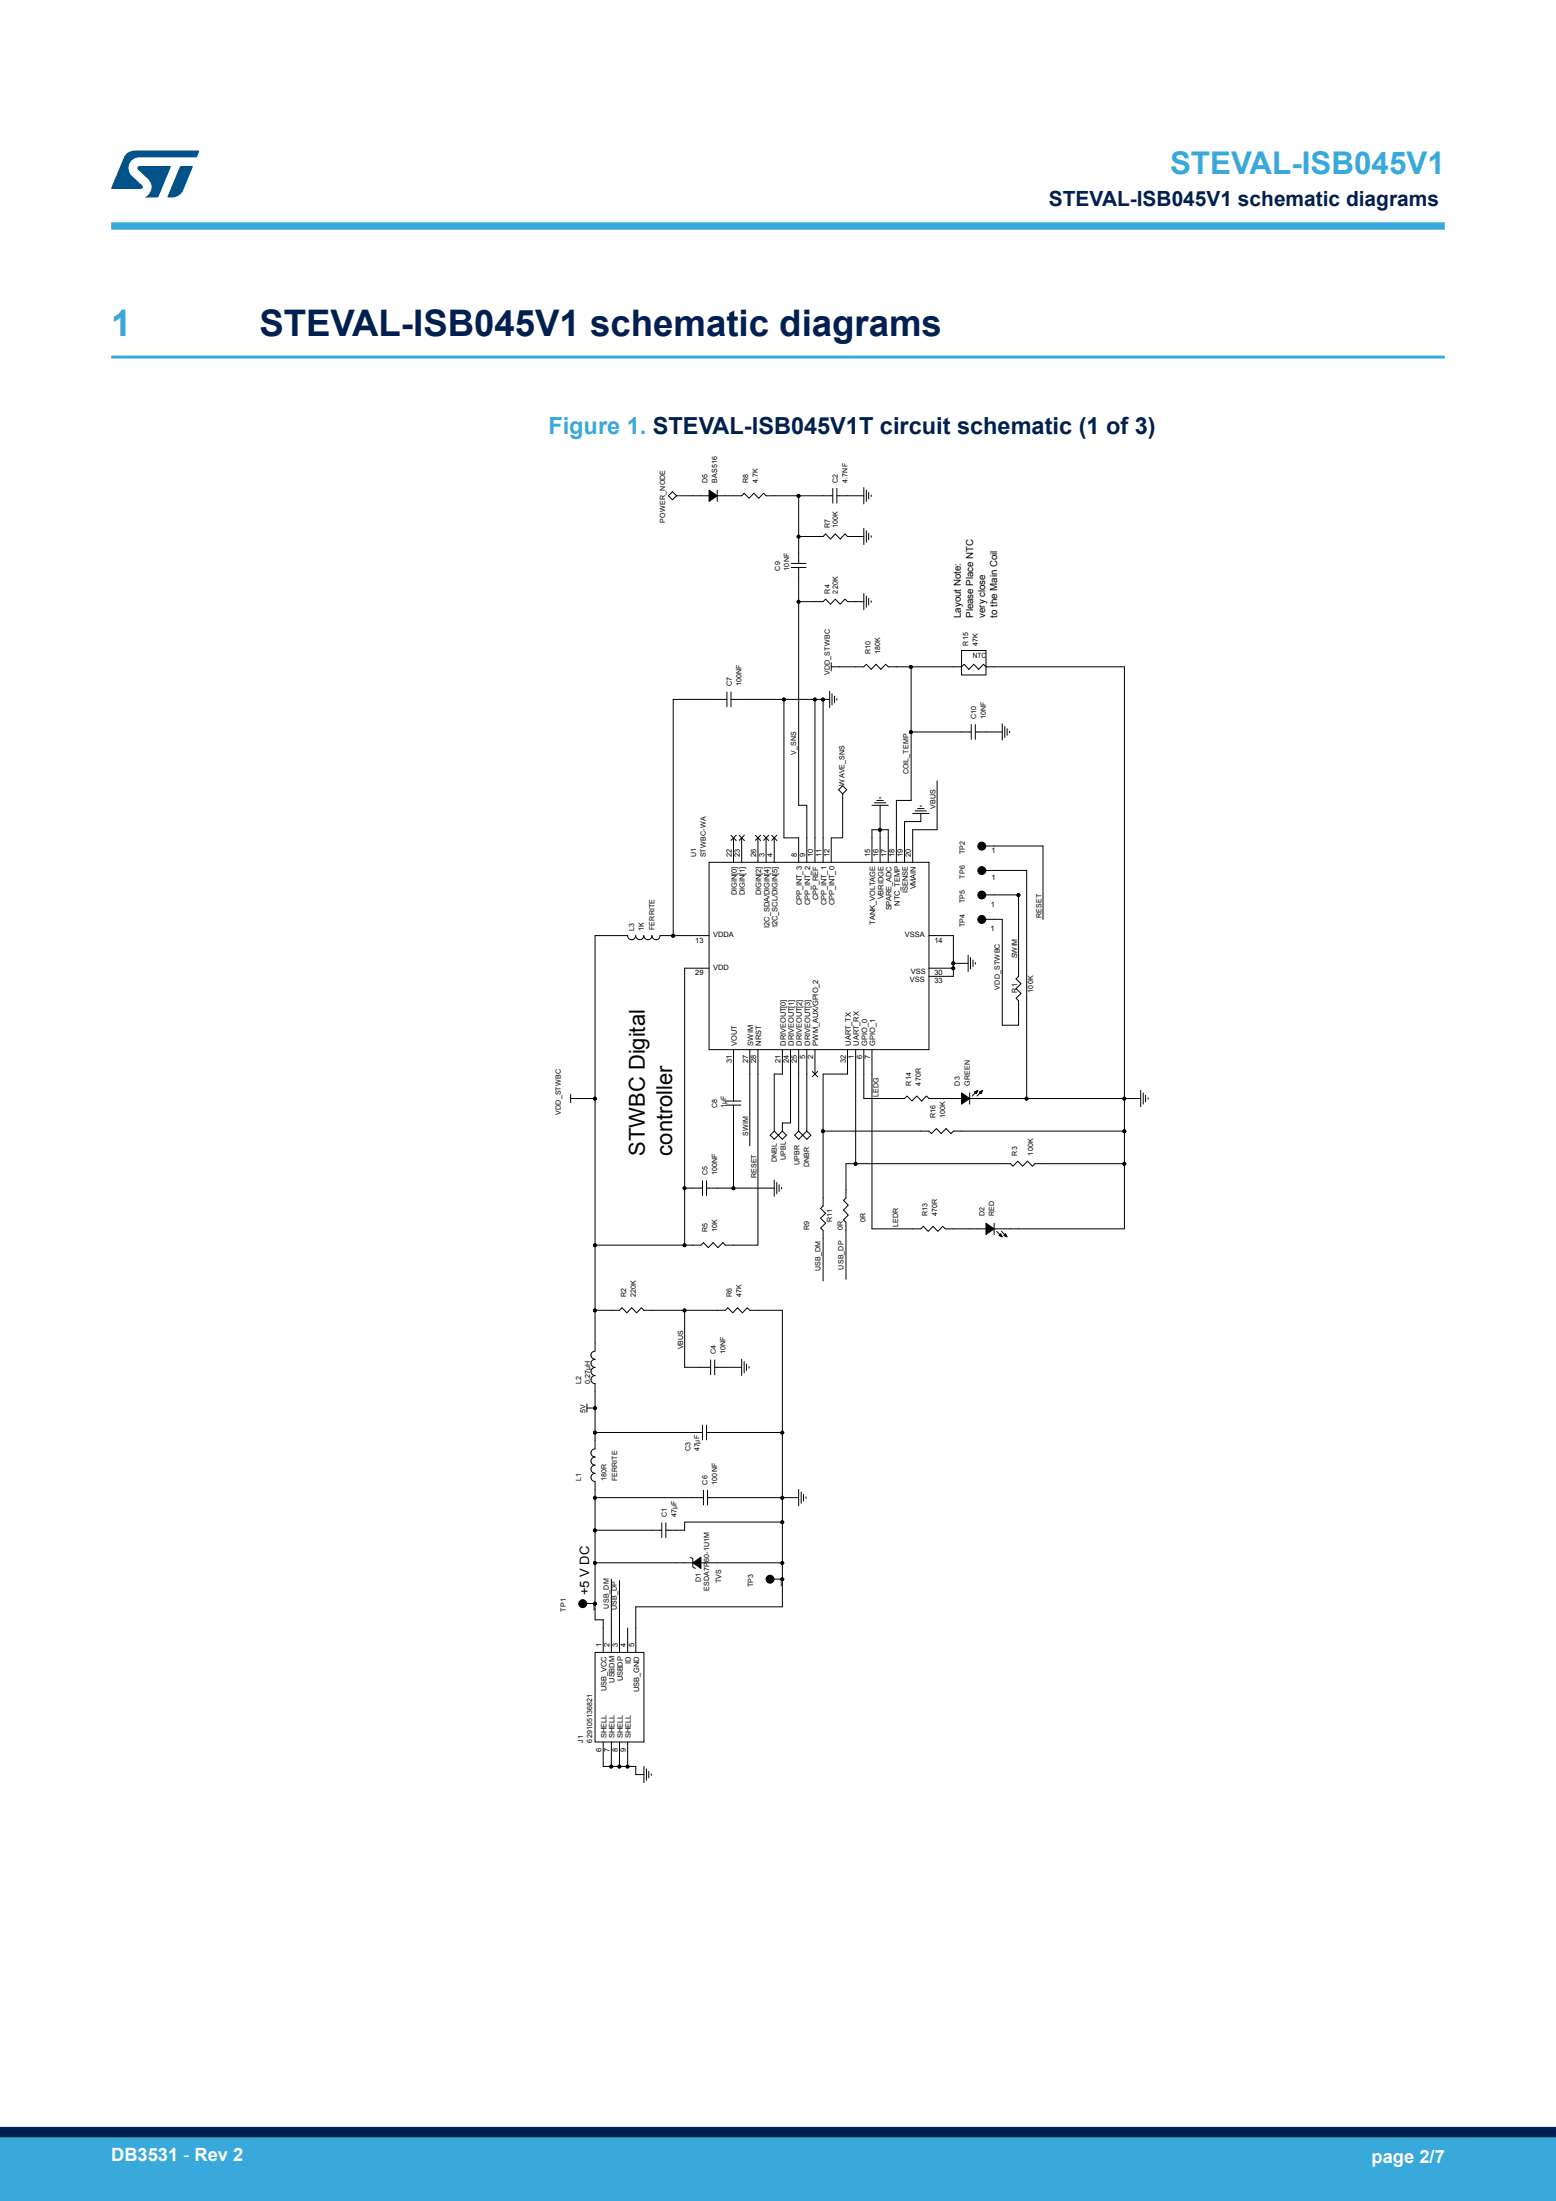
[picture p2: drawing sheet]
<svg xmlns="http://www.w3.org/2000/svg" width="210mm" height="297mm" viewBox="0 0 210 297" stroke-linecap="round" stroke-linejoin="round" font-family="sans-serif">
<path d="M15 48.2h180" fill="none" stroke="#39a9dc" stroke-width=".4"/>
<g fill="none" stroke="#000" stroke-width=".13">
<path d="M90.2 66.9l.6-.6 .5 .6-.5 .5zM91.3 66.9h4.4M95.7 66.1l1.1 .8-1.1 .8zM96.8 66.9h3.3l.3-.3 .7 .6 .6-.6 .7 .6 .7-.6 .3 .3h9M96.8 66.1v1.6M106.8 76h2M106.8 76.6h2M107.6 72.3h.3v.3h-.3zM107.6 66.8h.3v.3h-.3zM107.8 76.6v32.1h1.1v7.7M107.8 66.9v9.1M107.8 72.4h3.3l.3-.3 .7 .6 .6-.6 .7 .6 .6-.6 .4 .3h2.2"/>
<path d="M112.4 65.9v2M112.9 66.9h3.7M112.9 65.9v2M116.6 65.8v2.2M116.6 71.3v2.2M116.9 66.1v1.6M116.9 71.6v1.6M117.2 66.5v.8M117.2 71.9v.9M117.6 66.8v.2M117.6 72.3v.2M98.1 93.4v2"/>
<path d="M98.1 94.4h-7.2v31.9M98.7 93.4v2M105.6 94.3h.3v.2h-.3zM105.8 94.4v18.7h2v3.3M107.6 81.1h.3v.2h-.3zM107.8 81.2h3.3l.3-.4 .7 .7 .6-.7 .7 .7 .6-.7 .4 .4h2.2M109.8 94.3h.3v.2h-.3zM110 94.4v22M110.9 94.3h.3v.2h-.3zM111.1 94.4v22M112 93.3v2.2M112 94.4h-13.3"/>
<path d="M112.2 90h4.4l.3-.4 .7 .7 .6-.7 .7 .7 .6-.7 .4 .4h9.9l.3-.4 .7 .7 .6-.7 .7 .7 .6-.7 .4 .4h18.7v67M112.2 89.4v1.1M112.3 93.6v1.5M112.6 93.9v.9M112.9 94.3v.2M116.6 80.1v2.2M116.9 80.4v1.5M117.2 80.7v.9M117.6 81.1v.2M122.8 89.9h.3v.2h-.3zM122.8 98.7h.3v.2h-.3zM123 98.8h8.1"/>
<path d="M123 90v18h-2v8.4M129.8 87.8h3.3v3.3h-3.3zM131.1 97.8v2M131.6 97.8v2M131.6 98.8h3.7M135.3 97.7v2.2M135.6 98v1.5M135.9 98.3v.9M136.3 98.7v.2M95.7 116.4h29.7v25.2h-29.7zM98.7 112.7l.7 .7M99 113.1v3.3"/>
<path d="M99.4 112.7l-.7 .7M99.8 112.7l.7 .7M100.1 113.1v3.3M100.5 112.7l-.7 .7M102 112.7l.7 .7M102.3 113.1v3.3M102.7 112.7l-.7 .7M103.1 112.7l.7 .7M103.4 113.1v3.3M103.8 112.7l-.7 .7M104.2 112.7l.7 .7M104.5 113.1v3.3"/>
<path d="M104.9 112.7l-.7 .7M113.2 106.6l.5-.6 .6 .6-.6 .5zM113.7 107.1v6h-1.5v3.3M117.7 108.7h2.2M117.7 116.4v-4.4h2.2v4.4M118 108.3h1.5M118.3 108h.9M118.6 111.8h.3v.3h-.3zM118.7 107.7h.2M118.8 108.7v7.7M123.2 109.8h2.2M123.5 109.4h1.5"/>
<path d="M123.8 109.1h.9M124.2 108.8h.2M124.3 109.8v1.1h-2.2v5.5M126.5 105.4v6.6h-3.3v4.4M133.1 114.2h7.7v9.9M133.1 117.5h5.5v30.7M85.8 126.3a.54 .54 0 0 1-.6 .5 .54 .54 0 0 1-.5-.5h-4.4v41.7M85.8 126.3a.54 .54 0 0 0 .5 .5 .54 .54 0 0 0 .6-.5M86.9 126.3a.55 .55 0 0 0 .6 .5 .55 .55 0 0 0 .5-.5 .54 .54 0 0 0 .5 .5 .54 .54 0 0 0 .6-.5M89.1 126.3h6.6M90.7 126.1h.3v.3h-.3zM95.7 130.6h-3.3v37.4"/>
<path d="M125.4 126.3h3.3v5.4h-3.3M125.4 130.6h3.3M128.5 129.8h.3v.3h-.3zM128.5 130.5h.3v.3h-.3zM128.7 130h2M130.7 128.9v2.2M131 129.2v1.6M131.3 129.5v.9M131.6 129.9v.2M133.1 120.8h4.4M137.3 120.6h.3v.3h-.3zM137.5 120.7v11l-.4 .4 .7 .6-.7 .7 .7 .6-.7 .7 .4 .3v3.3h-2.2v-14.2h-2.2"/>
<path d="M77 148.2h3.3M77 147.7v1.1M80.2 148.1h.2v.3h-.2zM94.8 159.3v2M95.4 159.3v2M98 148.6h2M98 149.1h2M99 141.6v7M99 149.1v11.2M101.2 141.6v13M102.3 141.6v26.4h-4.4l-.3-.3-.7 .7-.7-.7-.6 .7-.7-.7-.3 .3h-14.3M104.5 152.6l1.1 1.1 .5-.5-.5-.6"/>
<path d="M104.5 159.2v2.2M104.5 152.6l-.6 .6 .6 .5 1.1-1.1M104.8 159.6v1.5M105.1 159.9v.9M105.6 141.6v3.3h-1.1v7.7M106.7 141.6v9.9h-1.1v1.1M107.2 153.2l.6-.6 .5 .6-.5 .5zM107.8 141.6v11M108.3 153.2l.6-.6 .5 .6-.5 .5zM108.9 141.6v11M109.6 144.6l.8 .7M110 141.6v3.3"/>
<path d="M110.4 144.6l-.8 .7M110.9 152.5h.3v.3h-.3zM111.1 152.6h14.3l.3 .4 .7-.7 .6 .7 .7-.7 .6 .7 .4-.4h23.1M114.4 141.6v3.3h-3.3v17.8l-.4 .4 .7 .6-.7 .7 .7 .7-.7 .6 .4 .3v6.9M115.3 156.9h.3v.3h-.3zM115.5 141.6v15.4M116.6 141.6v6.6h5.5l.3-.3 .7 .7 .6-.7 .7 .7 .6-.7 .4 .3h4.4M117.7 141.6v24.2h6.6l.3-.3 .7 .7 .6-.7 .7 .7 .6-.7 .4 .3h5.5M129.8 147.5l1.1 .7-1.1 .8zM130.9 148.2h23.1M130.9 147.5v1.5M131.5 147.3l.5-.2-.2 .5z"/>
<path d="M131.9 147.2l-.7 .7M132.2 147.3l.4-.2-.2 .5zM132.5 147.2l-.6 .7M138.4 148.1h.3v.3h-.3zM151.6 156.9h.3v.3h-.3zM151.6 148.1h.3v.3h-.3zM151.6 152.5h.3v.3h-.3zM151.8 157h-12.1l-.4 .4-.6-.7-.7 .7-.6-.7-.7 .7-.3-.4h-22.2v4.6l-.4 .4 .7 .6-.7 .7 .7 .7-.7 .6 .4 .3v7.7M151.8 157v8.8h-17.6M154 147.1v2.2M154.3 147.5v1.5M154.6 147.8v.9"/>
<path d="M154.9 148.1v.2M80.2 167.9h.2v.3h-.2zM80.2 176.7h.2v.3h-.2zM80.3 168v8.8h3.3l.3-.3 .7 .7 .7-.7 .6 .7 .7-.7 .3 .3h11l.3-.3 .7 .7 .6-.7 .7 .7 .7-.7 .3 .3h4.4v40h-19.8v6.2M80.3 176.8v5.5M92.2 160.2h.3v.3h-.3zM92.2 176.7h.3v.3h-.3zM92.2 167.9h.3v.3h-.3zM92.4 176.8v7.7h3.5M92.4 160.3h2.4M95.4 160.3h9.1M98.8 160.2h.3v.3h-.3z"/>
<path d="M105.5 160.2v.2M133.1 165.1l1.1 .7-1.1 .8zM134.2 165.1v1.5M134.5 166.2l.7 .6M135.1 166.5l.2 .4-.5-.2zM135.2 166.2l.6 .6M135.7 166.5l.2 .4-.4-.2zM79.2 190h1.1M79.2 189.5v1M80.2 189.9h.2v.3h-.2zM80.2 193.2h.2v.3h-.2zM80.3 198.8a.54 .54 0 0 0-.5 .6 .54 .54 0 0 0 .5 .5v18.7h1.1v4.4"/>
<path d="M80.3 197.7a.54 .54 0 0 0-.5 .6 .54 .54 0 0 0 .5 .5M80.3 195.5a.55 .55 0 0 0-.5 .6 .55 .55 0 0 0 .5 .5 .54 .54 0 0 0-.5 .6 .54 .54 0 0 0 .5 .5M80.3 185.6a.54 .54 0 0 0-.5 .6 .54 .54 0 0 0 .5 .5v8.8M80.3 184.5a.54 .54 0 0 0-.5 .6 .54 .54 0 0 0 .5 .5M80.3 183.4a.54 .54 0 0 0-.5 .6 .54 .54 0 0 0 .5 .5M80.3 182.3a.54 .54 0 0 0-.5 .6 .54 .54 0 0 0 .5 .5M80.3 193.3h14.5M94.8 192.3v2M95.4 192.3v2M95.9 183.5v2M96.5 183.5v2M100.1 183.4v2.2"/>
<path d="M100.1 184.5h-3.6M100.4 183.7v1.6M100.7 184.1v.8M101.1 184.4v.2M105.4 193.2h.3v.3h-.3zM105.6 193.3h-10.2M79.2 216.4h1.1M80.2 216.3h.2v.2h-.2zM80.2 202h.2v.2h-.2zM80.2 210.8h.2v.2h-.2zM80.2 206.4h.2v.2h-.2zM80.3 210.9h13.2"/>
<path d="M80.3 206.5h9M80.3 202.1h14.6M82.5 213.1v9.9M83.6 213.3v9.7M84.7 219.7v3.3M89.3 205.5v2M89.9 205.5v2M93.2 210.1l.3 .2v1.1l.3 .2M93.5 210.9l1.1-.8v1.5zM94.9 201.1v2M95.5 202.1h12.3M95.5 201.1v2"/>
<path d="M104.5 213.1h1.1M105.4 210.8h.3v.2h-.3zM105.4 213h.3v.2h-.3zM105.4 202h.3v.2h-.3zM105.4 205.3h.3v.2h-.3zM105.6 205.4h-13.2v1.1h-2.5M105.6 210.9h-11M107.8 201v2.2M108.1 201.3v1.5M108.4 201.6v.9M108.8 202v.2M80.3 223h6.6v12.1h-6.6z"/>
<path d="M81.4 235.1v3.3h4.4v1.1h1.1M82.4 238.2h.2v.3h-.2zM82.5 235.1v3.3M83.5 238.2h.2v.3h-.2zM83.6 235.1v3.3M84.6 238.2h.2v.3h-.2zM84.7 235.1v3.3M86.9 238.4v2.2M87.2 238.7v1.5M87.6 239v.9M87.9 239.4v.2"/>
<circle cx="132.5" cy="114.2" r=".54"/>
<circle cx="132.5" cy="117.5" r=".54"/>
<circle cx="132.5" cy="120.8" r=".54"/>
<circle cx="132.5" cy="124.1" r=".54"/>
<circle cx="78.6" cy="216.4" r=".54"/>
<circle cx="103.9" cy="213.1" r=".54"/>
</g>
<g fill="#000">
<path d="M95.7 66.1l1.1 .8-1.1 .8zM129.8 147.5l1.1 .7-1.1 .8zM131.5 147.3l.5-.2-.2 .5zM132.2 147.3l.4-.2-.2 .5zM133.1 165.1l1.1 .7-1.1 .8zM135.1 166.5l.2 .4-.5-.2zM135.7 166.5l.2 .4-.4-.2zM93.5 210.9l1.1-.8v1.5z"/>
<path d="M107.6 72.3h.3v.3h-.3z" fill-rule="evenodd"/>
<path d="M107.6 66.8h.3v.3h-.3z" fill-rule="evenodd"/>
<path d="M107.6 72.3h.3v.3h-.3z" fill-rule="evenodd"/>
<path d="M107.6 66.8h.3v.3h-.3z" fill-rule="evenodd"/>
<path d="M105.6 94.3h.3v.2h-.3z" fill-rule="evenodd"/>
<path d="M105.6 94.3h.3v.2h-.3z" fill-rule="evenodd"/>
<path d="M107.6 81.1h.3v.2h-.3z" fill-rule="evenodd"/>
<path d="M107.6 81.1h.3v.2h-.3z" fill-rule="evenodd"/>
<path d="M109.8 94.3h.3v.2h-.3z" fill-rule="evenodd"/>
<path d="M109.8 94.3h.3v.2h-.3z" fill-rule="evenodd"/>
<path d="M110.9 94.3h.3v.2h-.3z" fill-rule="evenodd"/>
<path d="M110.9 94.3h.3v.2h-.3z" fill-rule="evenodd"/>
<path d="M122.8 89.9h.3v.2h-.3z" fill-rule="evenodd"/>
<path d="M122.8 98.7h.3v.2h-.3z" fill-rule="evenodd"/>
<path d="M122.8 89.9h.3v.2h-.3z" fill-rule="evenodd"/>
<path d="M122.8 98.7h.3v.2h-.3z" fill-rule="evenodd"/>
<path d="M118.6 111.8h.3v.3h-.3z" fill-rule="evenodd"/>
<path d="M118.6 111.8h.3v.3h-.3z" fill-rule="evenodd"/>
<path d="M90.7 126.1h.3v.3h-.3z" fill-rule="evenodd"/>
<path d="M90.7 126.1h.3v.3h-.3z" fill-rule="evenodd"/>
<path d="M128.5 129.8h.3v.3h-.3z" fill-rule="evenodd"/>
<path d="M128.5 130.5h.3v.3h-.3z" fill-rule="evenodd"/>
<path d="M128.5 129.8h.3v.3h-.3z" fill-rule="evenodd"/>
<path d="M128.5 130.5h.3v.3h-.3z" fill-rule="evenodd"/>
<path d="M137.3 120.6h.3v.3h-.3z" fill-rule="evenodd"/>
<path d="M137.3 120.6h.3v.3h-.3z" fill-rule="evenodd"/>
<path d="M80.2 148.1h.2v.3h-.2z" fill-rule="evenodd"/>
<path d="M80.2 148.1h.2v.3h-.2z" fill-rule="evenodd"/>
<path d="M110.9 152.5h.3v.3h-.3z" fill-rule="evenodd"/>
<path d="M110.9 152.5h.3v.3h-.3z" fill-rule="evenodd"/>
<path d="M115.3 156.9h.3v.3h-.3z" fill-rule="evenodd"/>
<path d="M115.3 156.9h.3v.3h-.3z" fill-rule="evenodd"/>
<path d="M138.4 148.1h.3v.3h-.3z" fill-rule="evenodd"/>
<path d="M138.4 148.1h.3v.3h-.3z" fill-rule="evenodd"/>
<path d="M151.6 156.9h.3v.3h-.3z" fill-rule="evenodd"/>
<path d="M151.6 148.1h.3v.3h-.3z" fill-rule="evenodd"/>
<path d="M151.6 152.5h.3v.3h-.3z" fill-rule="evenodd"/>
<path d="M151.6 156.9h.3v.3h-.3z" fill-rule="evenodd"/>
<path d="M151.6 148.1h.3v.3h-.3z" fill-rule="evenodd"/>
<path d="M151.6 152.5h.3v.3h-.3z" fill-rule="evenodd"/>
<path d="M80.2 167.9h.2v.3h-.2z" fill-rule="evenodd"/>
<path d="M80.2 176.7h.2v.3h-.2z" fill-rule="evenodd"/>
<path d="M80.2 167.9h.2v.3h-.2z" fill-rule="evenodd"/>
<path d="M80.2 176.7h.2v.3h-.2z" fill-rule="evenodd"/>
<path d="M92.2 160.2h.3v.3h-.3z" fill-rule="evenodd"/>
<path d="M92.2 176.7h.3v.3h-.3z" fill-rule="evenodd"/>
<path d="M92.2 167.9h.3v.3h-.3z" fill-rule="evenodd"/>
<path d="M92.2 160.2h.3v.3h-.3z" fill-rule="evenodd"/>
<path d="M92.2 176.7h.3v.3h-.3z" fill-rule="evenodd"/>
<path d="M92.2 167.9h.3v.3h-.3z" fill-rule="evenodd"/>
<path d="M98.8 160.2h.3v.3h-.3z" fill-rule="evenodd"/>
<path d="M98.8 160.2h.3v.3h-.3z" fill-rule="evenodd"/>
<path d="M80.2 189.9h.2v.3h-.2z" fill-rule="evenodd"/>
<path d="M80.2 193.2h.2v.3h-.2z" fill-rule="evenodd"/>
<path d="M80.2 189.9h.2v.3h-.2z" fill-rule="evenodd"/>
<path d="M80.2 193.2h.2v.3h-.2z" fill-rule="evenodd"/>
<path d="M105.4 193.2h.3v.3h-.3z" fill-rule="evenodd"/>
<path d="M105.4 193.2h.3v.3h-.3z" fill-rule="evenodd"/>
<path d="M80.2 216.3h.2v.2h-.2z" fill-rule="evenodd"/>
<path d="M80.2 202h.2v.2h-.2z" fill-rule="evenodd"/>
<path d="M80.2 210.8h.2v.2h-.2z" fill-rule="evenodd"/>
<path d="M80.2 206.4h.2v.2h-.2z" fill-rule="evenodd"/>
<path d="M80.2 216.3h.2v.2h-.2z" fill-rule="evenodd"/>
<path d="M80.2 202h.2v.2h-.2z" fill-rule="evenodd"/>
<path d="M80.2 210.8h.2v.2h-.2z" fill-rule="evenodd"/>
<path d="M80.2 206.4h.2v.2h-.2z" fill-rule="evenodd"/>
<path d="M105.4 210.8h.3v.2h-.3z" fill-rule="evenodd"/>
<path d="M105.4 213h.3v.2h-.3z" fill-rule="evenodd"/>
<path d="M105.4 202h.3v.2h-.3z" fill-rule="evenodd"/>
<path d="M105.4 205.3h.3v.2h-.3z" fill-rule="evenodd"/>
<path d="M105.4 210.8h.3v.2h-.3z" fill-rule="evenodd"/>
<path d="M105.4 213h.3v.2h-.3z" fill-rule="evenodd"/>
<path d="M105.4 202h.3v.2h-.3z" fill-rule="evenodd"/>
<path d="M105.4 205.3h.3v.2h-.3z" fill-rule="evenodd"/>
<path d="M82.4 238.2h.2v.3h-.2z" fill-rule="evenodd"/>
<path d="M82.4 238.2h.2v.3h-.2z" fill-rule="evenodd"/>
<path d="M83.5 238.2h.2v.3h-.2z" fill-rule="evenodd"/>
<path d="M83.5 238.2h.2v.3h-.2z" fill-rule="evenodd"/>
<path d="M84.6 238.2h.2v.3h-.2z" fill-rule="evenodd"/>
<path d="M84.6 238.2h.2v.3h-.2z" fill-rule="evenodd"/>
<circle cx="132.5" cy="114.2" r=".54"/>
<circle cx="132.5" cy="117.5" r=".54"/>
<circle cx="132.5" cy="120.8" r=".54"/>
<circle cx="132.5" cy="124.1" r=".54"/>
<circle cx="78.6" cy="216.4" r=".54"/>
<circle cx="103.9" cy="213.1" r=".54"/>
</g>
<path d="M15 30.5h180" fill="none" stroke="#39a9dc" stroke-width="1"/>
<g fill="#005288">
<path d="M17.1 20.7l.7-.3 .4-.1h8.6l.1 .1-.4 .8h-7.6a1.45 1.45 0 0 0-1.4 .9 1.45 1.45 0 0 0 .2 1.6l1.5 1.3 .1 .2-.1 .2-.2 .1h-4l1.7-4.2z"/>
<path d="M24.3 22.4h1.6l.1 .1-1.3 3.2a1.6 1.6 0 0 1-1.5 .9h-.5l-.1-.1z"/>
<path d="M18.6 22.5l.2-.1h4.2l.1 .1-1.8 4.1h-1.7a1.54 1.54 0 0 0 .4-2.4l-1.4-1.3-.1-.2z"/>
</g>
<g fill="#39a9dc">
<path d="M0 288.4h210v8.6h-210z" fill-rule="evenodd"/>
<path d="M-.1 288.4h210.2v4.4h-210.2z" fill-rule="evenodd"/>
</g>
<path d="M0 287.7h210" fill="none" stroke="#002052" stroke-width="1.4"/>
<text font-size="4.9" fill="#39a9dc" x="15" y="45.4">1</text>
<text font-size="4.9" fill="#002052" x="35" y="45.4">STEVAL-ISB045V1 schematic diagrams</text>
<text font-size="4.2" fill="#39a9dc" x="157.9" y="23.5">STEVAL-ISB045V1</text>
<text font-size="3.2" fill="#39a9dc" x="74" y="58.6">Figure 1. STEVAL-ISB045V1T circuit schematic (1 of 3)</text>
<g font-size="3">
<text x="87" y="155.9" transform="rotate(-90 87 155.9)">STWBC Digital</text>
<text x="90.7" y="155.9" transform="rotate(-90 90.7 155.9)">controller</text>
</g>
<text font-size="2.8" fill="#002052" x="141.6" y="27.9">STEVAL-ISB045V1 schematic diagrams</text>
<g font-size="2.5" fill="#fff">
<text x="15" y="291.6">DB3531 - Rev 2</text>
<text x="185.1" y="291.9">page 2/7</text>
</g>
<text font-size="1.8" x="79.5" y="215.3" transform="rotate(-90 79.5 215.3)">+5 V DC</text>
<g font-size="1.3">
<text x="129.7" y="83.4" transform="rotate(-90 129.7 83.4)">Layout Note:</text>
<text x="131.3" y="83.4" transform="rotate(-90 131.3 83.4)">Please Place NTC</text>
<text x="133" y="83.4" transform="rotate(-90 133 83.4)">very close</text>
<text x="134.6" y="83.4" transform="rotate(-90 134.6 83.4)">to the Main Coil</text>
</g>
<g font-size="1">
<text x="95.5" y="65.1" transform="rotate(-90 95.5 65.1)">D5</text>
<text x="96.8" y="65.1" transform="rotate(-90 96.8 65.1)">BAS516</text>
<text x="101" y="65.1" transform="rotate(-90 101 65.1)">R8</text>
<text x="102.3" y="65.1" transform="rotate(-90 102.3 65.1)">4.7K</text>
<text x="113.1" y="65.1" transform="rotate(-90 113.1 65.1)">C2</text>
<text x="114.4" y="65.1" transform="rotate(-90 114.4 65.1)">4.7NF</text>
<text x="89.8" y="70.5" transform="rotate(-90 89.8 70.5)">POWER_NODE</text>
<text x="112" y="71.3" transform="rotate(-90 112 71.3)">R7</text>
<text x="113.1" y="71.3" transform="rotate(-90 113.1 71.3)">100K</text>
<text x="105.3" y="77" transform="rotate(-90 105.3 77)">C9</text>
<text x="106.5" y="77" transform="rotate(-90 106.5 77)">10NF</text>
<text x="112" y="80.1" transform="rotate(-90 112 80.1)">R4</text>
<text x="113.1" y="80.1" transform="rotate(-90 113.1 80.1)">220K</text>
<text x="117.5" y="88.2" transform="rotate(-90 117.5 88.2)">R10</text>
<text x="118.8" y="88.2" transform="rotate(-90 118.8 88.2)">180K</text>
<text x="130.7" y="87.1" transform="rotate(-90 130.7 87.1)">R15</text>
<text x="131.3" y="88.7">NTC</text>
<text x="132" y="87.1" transform="rotate(-90 132 87.1)">47K</text>
<text x="98.8" y="92.6" transform="rotate(-90 98.8 92.6)">C7</text>
<text x="100.1" y="92.6" transform="rotate(-90 100.1 92.6)">100NF</text>
<text x="112" y="91.1" transform="rotate(-90 112 91.1)">VDD_STWBC</text>
<text x="107.4" y="101.9" transform="rotate(-90 107.4 101.9)">V_SNS</text>
<text x="131.8" y="97" transform="rotate(-90 131.8 97)">C10</text>
<text x="133.1" y="97" transform="rotate(-90 133.1 97)">10NF</text>
<text x="114" y="106" transform="rotate(-90 114 106)">WAVE_SNS</text>
<text x="122.6" y="104.5" transform="rotate(-90 122.6 104.5)">COIL_TEMP</text>
<text x="126.3" y="109.1" transform="rotate(-90 126.3 109.1)">VBUS</text>
<text x="93.9" y="115.7" transform="rotate(-90 93.9 115.7)">U1</text>
<text x="95.3" y="115.7" transform="rotate(-90 95.3 115.7)">STWBC-WA</text>
<text x="98.8" y="115.6" transform="rotate(-90 98.8 115.6)">22</text>
<text x="99.9" y="115.6" transform="rotate(-90 99.9 115.6)">23</text>
<text x="102.1" y="115.6" transform="rotate(-90 102.1 115.6)">26</text>
<text x="103.2" y="115.6" transform="rotate(-90 103.2 115.6)">3</text>
<text x="104.3" y="115.6" transform="rotate(-90 104.3 115.6)">4</text>
<text x="107.6" y="115.6" transform="rotate(-90 107.6 115.6)">8</text>
<text x="108.7" y="115.6" transform="rotate(-90 108.7 115.6)">9</text>
<text x="109.8" y="115.6" transform="rotate(-90 109.8 115.6)">10</text>
<text x="110.9" y="115.6" transform="rotate(-90 110.9 115.6)">11</text>
<text x="111.9" y="115.6" transform="rotate(-90 111.9 115.6)">12</text>
<text x="117.4" y="115.6" transform="rotate(-90 117.4 115.6)">15</text>
<text x="118.5" y="115.6" transform="rotate(-90 118.5 115.6)">16</text>
<text x="119.6" y="115.6" transform="rotate(-90 119.6 115.6)">17</text>
<text x="120.7" y="115.6" transform="rotate(-90 120.7 115.6)">18</text>
<text x="121.8" y="115.6" transform="rotate(-90 121.8 115.6)">19</text>
<text x="122.9" y="115.6" transform="rotate(-90 122.9 115.6)">20</text>
<text x="130.2" y="118.6" transform="rotate(-90 130.2 118.6)">TP6</text>
<text x="130.2" y="115.3" transform="rotate(-90 130.2 115.3)">TP2</text>
<text x="133.8" y="118.8">1</text>
<text x="133.8" y="115.1">1</text>
<text x="85.6" y="125.6" transform="rotate(-90 85.6 125.6)">L3</text>
<text x="86.9" y="125.6" transform="rotate(-90 86.9 125.6)">1K</text>
<text x="88.3" y="125.5" transform="rotate(-90 88.3 125.5)">FERRITE</text>
<text x="99.4" y="120.8" transform="rotate(-90 99.4 120.8)">DIGIN[0]</text>
<text x="100.5" y="120.8" transform="rotate(-90 100.5 120.8)">DIGIN[1]</text>
<text x="102.7" y="120.8" transform="rotate(-90 102.7 120.8)">DIGIN[2]</text>
<text x="103.8" y="125.2" transform="rotate(-90 103.8 125.2)">I2C_SDA/DIGIN[4]</text>
<text x="104.9" y="125.1" transform="rotate(-90 104.9 125.1)">I2C_SCL/DIGIN[5]</text>
<text x="108.2" y="122.2" transform="rotate(-90 108.2 122.2)">CPP_INT_3</text>
<text x="109.3" y="122.2" transform="rotate(-90 109.3 122.2)">CPP_INT_2</text>
<text x="110.4" y="121.4" transform="rotate(-90 110.4 121.4)">CPP_REF</text>
<text x="111.5" y="122.2" transform="rotate(-90 111.5 122.2)">CPP_INT_1</text>
<text x="112.6" y="122.2" transform="rotate(-90 112.6 122.2)">CPP_INT_0</text>
<text x="118.1" y="124.8" transform="rotate(-90 118.1 124.8)">TANK_VOLTAGE</text>
<text x="119.2" y="121.4" transform="rotate(-90 119.2 121.4)">VBRIDGE</text>
<text x="120.3" y="122.8" transform="rotate(-90 120.3 122.8)">SPARE_ADC</text>
<text x="121.4" y="122.2" transform="rotate(-90 121.4 122.2)">NTC_TEMP</text>
<text x="122.5" y="120.5" transform="rotate(-90 122.5 120.5)">ISENSE</text>
<text x="123.6" y="120" transform="rotate(-90 123.6 120)">VMAIN</text>
<text x="130.2" y="125.2" transform="rotate(-90 130.2 125.2)">TP4</text>
<text x="130.2" y="121.9" transform="rotate(-90 130.2 121.9)">TP5</text>
<text x="133.7" y="125.6">1</text>
<text x="133.7" y="122.3">1</text>
<text x="140.6" y="123.8" transform="rotate(-90 140.6 123.8)">RESET</text>
<text x="93.8" y="131.6">29</text>
<text x="93.8" y="127.2">13</text>
<text x="96.3" y="130.9">VDD</text>
<text x="96.3" y="126.5">VDDA</text>
<text x="122.1" y="126.5">VSSA</text>
<text x="122.9" y="131.4">VSS</text>
<text x="126.1" y="131.6">30</text>
<text x="126.1" y="127.2">14</text>
<text x="137.3" y="129.3" transform="rotate(-90 137.3 129.3)">SWIM</text>
<text x="122.8" y="132.5">VSS</text>
<text x="126.1" y="132.7">33</text>
<text x="134.9" y="133.5" transform="rotate(-90 134.9 133.5)">VDD_STWBC</text>
<text x="137.3" y="133.9" transform="rotate(-90 137.3 133.9)">R1</text>
<text x="139.5" y="133.9" transform="rotate(-90 139.5 133.9)">100K</text>
<text x="98.8" y="143.5" transform="rotate(-90 98.8 143.5)">31</text>
<text x="99.4" y="141.1" transform="rotate(-90 99.4 141.1)">VOUT</text>
<text x="101" y="143.5" transform="rotate(-90 101 143.5)">27</text>
<text x="101.6" y="141.1" transform="rotate(-90 101.6 141.1)">SWIM</text>
<text x="102.1" y="143.5" transform="rotate(-90 102.1 143.5)">28</text>
<text x="102.7" y="141.1" transform="rotate(-90 102.7 141.1)">NRST</text>
<text x="105.4" y="143.5" transform="rotate(-90 105.4 143.5)">21</text>
<text x="106" y="141.1" transform="rotate(-90 106 141.1)">DRIVEOUT[0]</text>
<text x="106.5" y="143.5" transform="rotate(-90 106.5 143.5)">24</text>
<text x="107.1" y="141.1" transform="rotate(-90 107.1 141.1)">DRIVEOUT[1]</text>
<text x="107.6" y="143.5" transform="rotate(-90 107.6 143.5)">25</text>
<text x="108.2" y="141.1" transform="rotate(-90 108.2 141.1)">DRIVEOUT[2]</text>
<text x="108.7" y="142.9" transform="rotate(-90 108.7 142.9)">5</text>
<text x="109.3" y="141.1" transform="rotate(-90 109.3 141.1)">DRIVEOUT[3]</text>
<text x="109.8" y="142.9" transform="rotate(-90 109.8 142.9)">2</text>
<text x="110.4" y="141.1" transform="rotate(-90 110.4 141.1)">PWM_AUX/GPIO_2</text>
<text x="114.1" y="143.5" transform="rotate(-90 114.1 143.5)">32</text>
<text x="114.8" y="141.1" transform="rotate(-90 114.8 141.1)">UART_TX</text>
<text x="115.2" y="142.9" transform="rotate(-90 115.2 142.9)">1</text>
<text x="115.9" y="141.1" transform="rotate(-90 115.9 141.1)">UART_RX</text>
<text x="116.3" y="142.9" transform="rotate(-90 116.3 142.9)">6</text>
<text x="117" y="141.1" transform="rotate(-90 117 141.1)">GPIO_0</text>
<text x="117.4" y="142.9" transform="rotate(-90 117.4 142.9)">7</text>
<text x="118.1" y="141.1" transform="rotate(-90 118.1 141.1)">GPIO_1</text>
<text x="96.8" y="149.5" transform="rotate(-90 96.8 149.5)">C8</text>
<text x="98" y="149.5" transform="rotate(-90 98 149.5)">1µF</text>
<text x="118.6" y="148" transform="rotate(-90 118.6 148)">LEDG</text>
<text x="123" y="146.5" transform="rotate(-90 123 146.5)">R14</text>
<text x="124.3" y="146.5" transform="rotate(-90 124.3 146.5)">470R</text>
<text x="129.6" y="146.5" transform="rotate(-90 129.6 146.5)">D3</text>
<text x="130.9" y="146.5" transform="rotate(-90 130.9 146.5)">GREEN</text>
<text x="75.7" y="150.4" transform="rotate(-90 75.7 150.4)">VDD_STWBC</text>
<text x="101" y="153.3" transform="rotate(-90 101 153.3)">SWIM</text>
<text x="126.3" y="150.9" transform="rotate(-90 126.3 150.9)">R16</text>
<text x="127.6" y="150.9" transform="rotate(-90 127.6 150.9)">100K</text>
<text x="137.3" y="155.9" transform="rotate(-90 137.3 155.9)">R3</text>
<text x="139.5" y="155.9" transform="rotate(-90 139.5 155.9)">100K</text>
<text x="95.5" y="158.6" transform="rotate(-90 95.5 158.6)">C5</text>
<text x="96.8" y="158.6" transform="rotate(-90 96.8 158.6)">100NF</text>
<text x="102.1" y="159" transform="rotate(-90 102.1 159)">RESET</text>
<text x="104.8" y="156.8" transform="rotate(-90 104.8 156.8)">DNBL</text>
<text x="106" y="156.6" transform="rotate(-90 106 156.6)">UPBL</text>
<text x="107.9" y="157.2" transform="rotate(-90 107.9 157.2)">UPBR</text>
<text x="109.2" y="157.5" transform="rotate(-90 109.2 157.5)">DNBR</text>
<text x="95.5" y="166.3" transform="rotate(-90 95.5 166.3)">R5</text>
<text x="96.8" y="166.3" transform="rotate(-90 96.8 166.3)">10K</text>
<text x="109.2" y="166" transform="rotate(-90 109.2 166)">R9</text>
<text x="112.3" y="164.9" transform="rotate(-90 112.3 164.9)">R11</text>
<text x="113.7" y="166" transform="rotate(-90 113.7 166)">0R</text>
<text x="116.8" y="164.9" transform="rotate(-90 116.8 164.9)">0R</text>
<text x="121.2" y="165.6" transform="rotate(-90 121.2 165.6)">LEDR</text>
<text x="125.2" y="164.1" transform="rotate(-90 125.2 164.1)">R13</text>
<text x="126.5" y="164.1" transform="rotate(-90 126.5 164.1)">470R</text>
<text x="132.9" y="164.1" transform="rotate(-90 132.9 164.1)">D2</text>
<text x="134.2" y="164.1" transform="rotate(-90 134.2 164.1)">RED</text>
<text x="110.7" y="171.6" transform="rotate(-90 110.7 171.6)">USB_DM</text>
<text x="113.8" y="171.3" transform="rotate(-90 113.8 171.3)">USB_DP</text>
<text x="84.5" y="175.1" transform="rotate(-90 84.5 175.1)">R2</text>
<text x="85.8" y="175.1" transform="rotate(-90 85.8 175.1)">220K</text>
<text x="98.8" y="175.1" transform="rotate(-90 98.8 175.1)">R6</text>
<text x="100.1" y="175.1" transform="rotate(-90 100.1 175.1)">47K</text>
<text x="92.2" y="182.1" transform="rotate(-90 92.2 182.1)">VBUS</text>
<text x="96.6" y="182.8" transform="rotate(-90 96.6 182.8)">C4</text>
<text x="97.9" y="182.8" transform="rotate(-90 97.9 182.8)">10NF</text>
<text x="78.5" y="186.7" transform="rotate(-90 78.5 186.7)">L2</text>
<text x="79" y="190.7" transform="rotate(-90 79 190.7)">5V</text>
<text x="79.7" y="186.7" transform="rotate(-90 79.7 186.7)">0.27µH</text>
<text x="93.2" y="195.8" transform="rotate(-90 93.2 195.8)">C3</text>
<text x="94.4" y="195.8" transform="rotate(-90 94.4 195.8)">47µF</text>
<text x="78.5" y="199.9" transform="rotate(-90 78.5 199.9)">L1</text>
<text x="81.9" y="199.9" transform="rotate(-90 81.9 199.9)">180R</text>
<text x="83.3" y="199.9" transform="rotate(-90 83.3 199.9)">FERRITE</text>
<text x="95.5" y="200.3" transform="rotate(-90 95.5 200.3)">C6</text>
<text x="96.8" y="200.3" transform="rotate(-90 96.8 200.3)">100NF</text>
<text x="90" y="204.7" transform="rotate(-90 90 204.7)">C1</text>
<text x="91.3" y="204.7" transform="rotate(-90 91.3 204.7)">47µF</text>
<text x="94.6" y="213.5" transform="rotate(-90 94.6 213.5)">D1</text>
<text x="95.7" y="214.6" transform="rotate(-90 95.7 214.6)">ESDA7P60-1U1M</text>
<text x="97.3" y="213.6" transform="rotate(-90 97.3 213.6)">TVS</text>
<text x="101.6" y="214.2" transform="rotate(-90 101.6 214.2)">TP3</text>
<text x="105.8" y="213.3" transform="rotate(-180 105.8 213.3)">1</text>
<text x="76.4" y="217.5" transform="rotate(-90 76.4 217.5)">TP1</text>
<text x="80.5" y="216.6" transform="rotate(-180 80.5 216.6)">1</text>
<text x="82.2" y="217.1" transform="rotate(-90 82.2 217.1)">USB_DM</text>
<text x="83.3" y="217.3" transform="rotate(-90 83.3 217.3)">USB_DP</text>
<text x="81.2" y="222.2" transform="rotate(-90 81.2 222.2)">1</text>
<text x="82.3" y="222.2" transform="rotate(-90 82.3 222.2)">2</text>
<text x="83" y="227.1" transform="rotate(-90 83 227.1)">USBDM</text>
<text x="83.4" y="222.2" transform="rotate(-90 83.4 222.2)">3</text>
<text x="84.1" y="226.9" transform="rotate(-90 84.1 226.9)">USBDP</text>
<text x="84.5" y="222.2" transform="rotate(-90 84.5 222.2)">4</text>
<text x="85.2" y="224.5" transform="rotate(-90 85.2 224.5)">ID</text>
<text x="85.6" y="222.2" transform="rotate(-90 85.6 222.2)">5</text>
<text x="81.9" y="228.2" transform="rotate(-90 81.9 228.2)">USB_VCC</text>
<text x="86.3" y="228.3" transform="rotate(-90 86.3 228.3)">USB_GND</text>
<text x="78.7" y="235.1" transform="rotate(-90 78.7 235.1)">J1</text>
<text x="79.9" y="235.1" transform="rotate(-90 79.9 235.1)">629105136821</text>
<text x="81.2" y="236.4" transform="rotate(-90 81.2 236.4)">6</text>
<text x="81.9" y="234.5" transform="rotate(-90 81.9 234.5)">SHELL</text>
<text x="82.3" y="236.4" transform="rotate(-90 82.3 236.4)">7</text>
<text x="83" y="234.5" transform="rotate(-90 83 234.5)">SHELL</text>
<text x="83.4" y="236.4" transform="rotate(-90 83.4 236.4)">8</text>
<text x="84.1" y="234.5" transform="rotate(-90 84.1 234.5)">SHELL</text>
<text x="84.5" y="236.4" transform="rotate(-90 84.5 236.4)">9</text>
<text x="85.2" y="234.5" transform="rotate(-90 85.2 234.5)">SHELL</text>
</g>
</svg>
